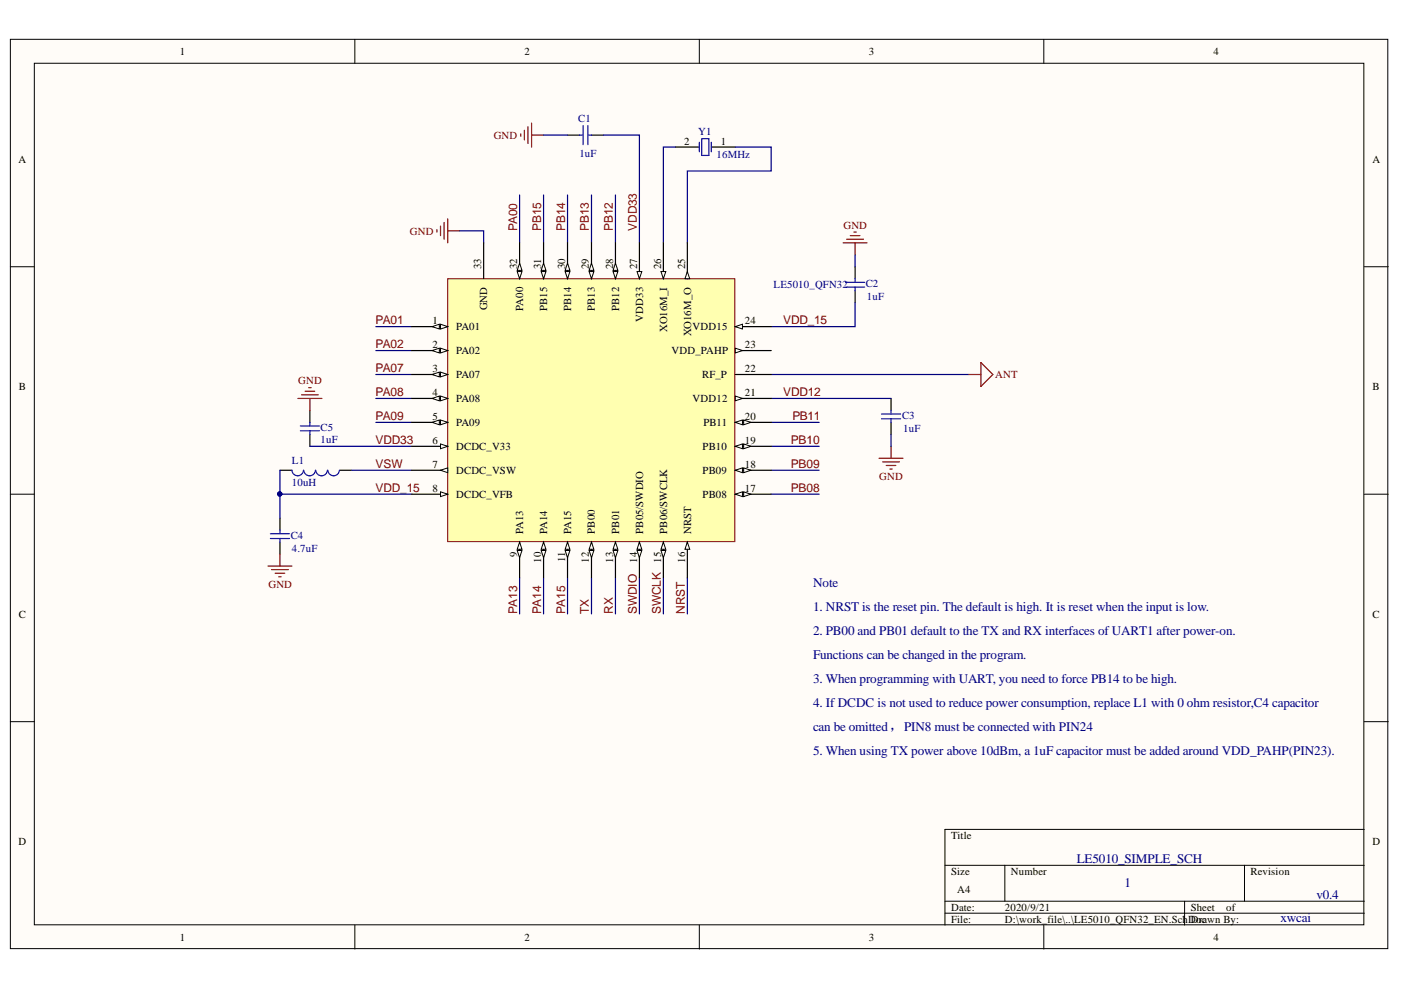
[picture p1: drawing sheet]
<svg xmlns="http://www.w3.org/2000/svg" width="297mm" height="210mm" viewBox="0 0 297 210" stroke-linecap="round" stroke-linejoin="round" font-family="sans-serif">
<g fill="#fffcf8" stroke="#000" stroke-width=".21">
<path d="M2.2 8.3h292v192.8h-292z"/>
<path d="M7.3 13.4h281.9v182.7h-281.9z"/>
</g>
<g fill="none" stroke="#000" stroke-width=".21">
<path d="M75.2 8.3v5.1M148.3 8.3v5.1M221.3 8.3v5.1M2.2 56.6h5.1M289.3 56.6h5M2.2 104.8h5.1M289.3 104.8h5M2.2 153h5.1M289.3 153h5M289.3 175.9h-89v20.3M75.2 196.2v5M148.3 196.2v5"/>
<path d="M200.3 183.5h89M200.3 191.1h89M200.3 193.6h89M213 183.5v7.6M221.3 196.2v5M251.2 191.1v5.1M263.9 183.5v7.6"/>
</g>
<g fill="none" stroke="#800000" stroke-width=".25">
<path d="M110.4 28.4v.5M111.2 27.6v2.1M111.9 26.9v3.5M112.7 26.1v5.1M112.7 28.6h2.5M92.6 48.7v.5M93.4 47.9v2.1M94.2 47.2v3.5M94.9 46.4v5.1M94.9 48.9h2.6M178.8 51.5h5M179.5 50.7h3.6"/>
<path d="M180.3 50h2M181 49.2h.5M181.3 51.5v2.5M63.2 84.5h5M63.9 83.7h3.6M64.7 83h2M65.5 82.2h.5M65.7 84.5v2.5M186.4 97.2h5.1M187.1 97.9h3.6M187.9 98.7h2M188.7 99.5h.5"/>
<path d="M188.9 94.6v2.6M59.4 117.5v2.5M56.8 120h5.1M57.6 120.8h3.5M58.3 121.5h2.1M59.1 122.3h.5"/>
</g>
<g fill="none" stroke="#000" stroke-width=".25">
<path d="M120.3 28.6h2.6M125.4 28.6h2.5M143.2 31.2h5.1M150.8 31.2h5.1M181.3 56.6v2.5M181.3 61.6v2.6M59.4 99.7h2.5M65.7 87v2.6M65.7 92.1v2.5M72.1 99.7h2.5M188.9 84.5v2.5M188.9 89.6v2.5"/>
<path d="M59.4 109.9v2.5M59.4 114.9v2.6"/>
</g>
<g fill="none" stroke="#00f" stroke-width=".25">
<path d="M122.9 28.6h.7M123.6 26.6v4.1M124.6 26.6v4.1M124.6 28.6h.8M148.3 30.2v2M148.8 29.4h1.5v3.6h-1.5zM150.8 30.2v2M179.3 59.9h4M181.3 59.1v.8M179.3 60.9h4M181.3 60.9v.7M63.7 90.3h4"/>
<path d="M63.7 91.3h4M64.3 99.7a1.22 1.22 0 0 1-1.2 1.2 1.22 1.22 0 0 1-1.2-1.2M65.7 89.6v.7M65.7 91.3v.8M66.9 99.7a1.23 1.23 0 0 1-1.3 1.2 1.23 1.23 0 0 1-1.2-1.2M69.4 99.7a1.23 1.23 0 0 1-1.2 1.2 1.23 1.23 0 0 1-1.2-1.2M72 99.7a1.22 1.22 0 0 1-1.3 1.2 1.22 1.22 0 0 1-1.2-1.2M186.9 87.8h4M186.9 88.8h4M188.9 87v.8M188.9 88.8v.8M57.3 113.2h4.1"/>
<path d="M57.3 114.2h4.1M59.4 112.4v.8M59.4 114.2v.7"/>
</g>
<g fill="none" stroke="#000080" stroke-width=".25">
<path d="M115.2 28.6h5.1M127.9 28.6h7.7v22.9M143.2 31.2h-2.6v20.3M155.9 31.2h7.6v5.1h-17.8v15.2M97.5 48.9h5v2.6M110.2 41.3v10.2M115.2 41.3v10.2M120.3 41.3v10.2M125.4 41.3v10.2M130.5 41.3v10.2M181.3 54v2.6M79.7 79.4h7.6"/>
<path d="M79.7 74.3h7.6M79.7 69.3h7.6M163.5 79.4h41.9M181.3 64.2v5.1h-17.8M59.4 99.7v10.2M65.7 94.6h21.6M74.6 99.7h12.7M79.7 89.6h7.6M79.7 84.5h7.6M163.5 89.6h10.2M163.5 84.5h25.4M163.5 99.7h10.2"/>
<path d="M163.5 94.6h10.2M188.9 92.1v2.5M59.4 104.8h27.9M163.5 104.8h10.2M110.2 122.6v7.6M115.2 122.6v7.6M120.3 122.6v7.6M125.4 122.6v7.6M130.5 122.6v7.6M135.6 122.6v7.6M140.6 122.6v7.6M145.7 122.6v7.6"/>
</g>
<circle cx="59.3" cy="104.7" r=".46" fill="#000080" stroke="#000080" stroke-width=".21"/>
<path d="M94.9 59.1h60.9v55.7h-60.9z" fill="#ffffb0" stroke="#800000" stroke-width=".21"/>
<path d="M102.5 51.5v7.6M87.3 69.3h7.6" fill="none" stroke="#000" stroke-width=".25"/>
<path d="M93.4 68.7l1.5 .6-1.5 .5z" fill="#fffcf8"/>
<path d="M93.4 68.7l1.5 .6-1.5 .5z" fill="none" stroke="#000" stroke-width=".21"/>
<path d="M91.6 69.3l1.5-.6v1.1z" fill="#fffcf8"/>
<path d="M91.6 69.3l1.5-.6v1.1z" fill="none" stroke="#000" stroke-width=".21"/>
<path d="M87.3 74.3h7.6" fill="none" stroke="#000" stroke-width=".25"/>
<path d="M93.4 73.8l1.5 .5-1.5 .5z" fill="#fffcf8"/>
<path d="M93.4 73.8l1.5 .5-1.5 .5z" fill="none" stroke="#000" stroke-width=".21"/>
<path d="M91.6 74.3l1.5-.5v1z" fill="#fffcf8"/>
<path d="M91.6 74.3l1.5-.5v1z" fill="none" stroke="#000" stroke-width=".21"/>
<path d="M87.3 79.4h7.6" fill="none" stroke="#000" stroke-width=".25"/>
<path d="M93.4 78.9l1.5 .5-1.5 .5z" fill="#fffcf8"/>
<path d="M93.4 78.9l1.5 .5-1.5 .5z" fill="none" stroke="#000" stroke-width=".21"/>
<path d="M91.6 79.4l1.5-.5v1z" fill="#fffcf8"/>
<path d="M91.6 79.4l1.5-.5v1z" fill="none" stroke="#000" stroke-width=".21"/>
<path d="M87.3 84.5h7.6" fill="none" stroke="#000" stroke-width=".25"/>
<path d="M93.4 84l1.5 .5-1.5 .5z" fill="#fffcf8"/>
<path d="M93.4 84l1.5 .5-1.5 .5z" fill="none" stroke="#000" stroke-width=".21"/>
<path d="M91.6 84.5l1.5-.5v1z" fill="#fffcf8"/>
<path d="M91.6 84.5l1.5-.5v1z" fill="none" stroke="#000" stroke-width=".21"/>
<path d="M87.3 89.6h7.6" fill="none" stroke="#000" stroke-width=".25"/>
<path d="M93.4 89l1.5 .6-1.5 .5z" fill="#fffcf8"/>
<path d="M93.4 89l1.5 .6-1.5 .5z" fill="none" stroke="#000" stroke-width=".21"/>
<path d="M91.6 89.6l1.5-.6v1.1z" fill="#fffcf8"/>
<path d="M91.6 89.6l1.5-.6v1.1z" fill="none" stroke="#000" stroke-width=".21"/>
<path d="M87.3 94.6h7.6" fill="none" stroke="#000" stroke-width=".25"/>
<path d="M93.4 94.1l1.5 .5-1.5 .5z" fill="#fffcf8"/>
<path d="M93.4 94.1l1.5 .5-1.5 .5z" fill="none" stroke="#000" stroke-width=".21"/>
<path d="M87.3 99.7h7.6" fill="none" stroke="#000" stroke-width=".25"/>
<path d="M93.4 99.7l1.5-.5v1z" fill="#fffcf8"/>
<path d="M93.4 99.7l1.5-.5v1z" fill="none" stroke="#000" stroke-width=".21"/>
<path d="M87.3 104.8h7.6" fill="none" stroke="#000" stroke-width=".25"/>
<path d="M93.4 104.3l1.5 .5-1.5 .5z" fill="#fffcf8"/>
<path d="M93.4 104.3l1.5 .5-1.5 .5z" fill="none" stroke="#000" stroke-width=".21"/>
<path d="M145.7 114.9v7.7" fill="none" stroke="#000" stroke-width=".25"/>
<path d="M145.7 114.9l.5 1.6h-1z" fill="#fffcf8"/>
<path d="M145.7 114.9l.5 1.6h-1z" fill="none" stroke="#000" stroke-width=".21"/>
<path d="M155.9 104.8h7.6" fill="none" stroke="#000" stroke-width=".25"/>
<path d="M155.9 104.8l1.5-.5v1z" fill="#fffcf8"/>
<path d="M155.9 104.8l1.5-.5v1z" fill="none" stroke="#000" stroke-width=".21"/>
<path d="M157.7 104.3l1.5 .5-1.5 .5z" fill="#fffcf8"/>
<path d="M157.7 104.3l1.5 .5-1.5 .5z" fill="none" stroke="#000" stroke-width=".21"/>
<path d="M155.9 99.7h7.6" fill="none" stroke="#000" stroke-width=".25"/>
<path d="M155.9 99.7l1.5-.5v1z" fill="#fffcf8"/>
<path d="M155.9 99.7l1.5-.5v1z" fill="none" stroke="#000" stroke-width=".21"/>
<path d="M157.7 99.2l1.5 .5-1.5 .5z" fill="#fffcf8"/>
<path d="M157.7 99.2l1.5 .5-1.5 .5z" fill="none" stroke="#000" stroke-width=".21"/>
<path d="M155.9 94.6h7.6" fill="none" stroke="#000" stroke-width=".25"/>
<path d="M155.9 94.6l1.5-.5v1z" fill="#fffcf8"/>
<path d="M155.9 94.6l1.5-.5v1z" fill="none" stroke="#000" stroke-width=".21"/>
<path d="M157.7 94.1l1.5 .5-1.5 .5z" fill="#fffcf8"/>
<path d="M157.7 94.1l1.5 .5-1.5 .5z" fill="none" stroke="#000" stroke-width=".21"/>
<path d="M155.9 89.6h7.6" fill="none" stroke="#000" stroke-width=".25"/>
<path d="M155.9 89.6l1.5-.6v1.1z" fill="#fffcf8"/>
<path d="M155.9 89.6l1.5-.6v1.1z" fill="none" stroke="#000" stroke-width=".21"/>
<path d="M157.7 89l1.5 .6-1.5 .5z" fill="#fffcf8"/>
<path d="M157.7 89l1.5 .6-1.5 .5z" fill="none" stroke="#000" stroke-width=".21"/>
<path d="M155.9 84.5h7.6" fill="none" stroke="#000" stroke-width=".25"/>
<path d="M155.9 84l1.5 .5-1.5 .5z" fill="#fffcf8"/>
<path d="M155.9 84l1.5 .5-1.5 .5z" fill="none" stroke="#000" stroke-width=".21"/>
<path d="M155.9 79.4h7.6M155.9 74.3h7.6" fill="none" stroke="#000" stroke-width=".25"/>
<path d="M155.9 73.8l1.5 .5-1.5 .5z" fill="#fffcf8"/>
<path d="M155.9 73.8l1.5 .5-1.5 .5z" fill="none" stroke="#000" stroke-width=".21"/>
<path d="M155.9 69.3h7.6" fill="none" stroke="#000" stroke-width=".25"/>
<path d="M155.9 69.3l1.5-.6v1.1z" fill="#fffcf8"/>
<path d="M155.9 69.3l1.5-.6v1.1z" fill="none" stroke="#000" stroke-width=".21"/>
<path d="M145.7 51.5v7.6" fill="none" stroke="#000" stroke-width=".25"/>
<path d="M145.7 57.6l.5 1.5h-1z" fill="#fffcf8"/>
<path d="M145.7 57.6l.5 1.5h-1z" fill="none" stroke="#000" stroke-width=".21"/>
<path d="M140.6 51.5v7.6" fill="none" stroke="#000" stroke-width=".25"/>
<path d="M140.1 57.6h1.1l-.6 1.5z" fill="#fffcf8"/>
<path d="M140.1 57.6h1.1l-.6 1.5z" fill="none" stroke="#000" stroke-width=".21"/>
<path d="M135.6 51.5v7.6" fill="none" stroke="#000" stroke-width=".25"/>
<path d="M135.1 57.6h1l-.5 1.5z" fill="#fffcf8"/>
<path d="M135.1 57.6h1l-.5 1.5z" fill="none" stroke="#000" stroke-width=".21"/>
<path d="M205.4 79.4h2.6M208 76.9l2.5 2.5-2.5 2.5z" fill="none" stroke="#800000" stroke-width=".25"/>
<g font-size="8.8">
<text x="109.4" y="56.9">PI0??032</text>
<text x="114.3" y="56.9">PI0??031</text>
<text x="119.6" y="56.9">PI0??030</text>
<text x="124.5" y="56.9">PI0??029</text>
<text x="129.8" y="56.9">PI0??028</text>
</g>
<g font-size="8.5">
<text x="109.4" y="120.5">PI0??09</text>
<text x="114.3" y="120.5">PI0??010</text>
<text x="119.6" y="120.5">PI0??011</text>
<text x="124.5" y="120.5">PI0??012</text>
<text x="129.8" y="120.5">PI0??013</text>
<text x="134.8" y="120.5">PI0??014</text>
<text x="139.7" y="120.5">PI0??015</text>
</g>
<g font-size="2.8" fill="#000080">
<text x="172.4" y="124.5">Note</text>
<text x="172.4" y="129.6">1. NRST is the reset pin. The default is high. It is reset when the input is low.</text>
<text x="172.4" y="134.7">2. PB00 and PB01 default to the TX and RX interfaces of UART1 after power-on.</text>
<text x="172.4" y="139.7">Functions can be changed in the program.</text>
<text x="172.4" y="144.8">3. When programming with UART, you need to force PB14 to be high.</text>
<text x="172.4" y="149.9">4. If DCDC is not used to reduce power consumption, replace L1 with 0 ohm resistor,C4 capacitor</text>
<text x="172.4" y="154.9">can be omitted，PIN8 must be connected with PIN24</text>
<text x="172.4" y="160">5. When using TX power above 10dBm, a 1uF capacitor must be added around VDD_PAHP(PIN23).</text>
<text x="228.3" y="182.9">LE5010_SIMPLE_SCH</text>
<text x="238.4" y="188">1</text>
<text x="279.1" y="190.5">v0.4</text>
<text x="271.5" y="195.6">xwcai</text>
</g>
<g font-size="2.5" fill="#800000">
<text x="109.7" y="48.9" transform="rotate(-90 109.7 48.9)">PA00</text>
<text x="114.7" y="48.9" transform="rotate(-90 114.7 48.9)">PB15</text>
<text x="119.8" y="48.9" transform="rotate(-90 119.8 48.9)">PB14</text>
<text x="124.9" y="48.9" transform="rotate(-90 124.9 48.9)">PB13</text>
<text x="129.9" y="48.9" transform="rotate(-90 129.9 48.9)">PB12</text>
<text x="135" y="48.9" transform="rotate(-90 135 48.9)">VDD33</text>
<text x="79.6" y="68.8">PA01</text>
<text x="166" y="68.8">VDD_15</text>
<text x="79.6" y="73.8">PA02</text>
<text x="79.6" y="78.9">PA07</text>
<text x="79.6" y="84">PA08</text>
<text x="166" y="84">VDD12</text>
<text x="79.6" y="89">PA09</text>
<text x="168" y="89">PB11</text>
<text x="79.6" y="94.1">VDD33</text>
<text x="167.7" y="94.1">PB10</text>
<text x="79.6" y="99.2">VSW</text>
<text x="167.7" y="99.2">PB09</text>
<text x="79.6" y="104.2">VDD_15</text>
<text x="167.7" y="104.2">PB08</text>
<text x="109.7" y="130.2" transform="rotate(-90 109.7 130.2)">PA13</text>
<text x="114.7" y="130.2" transform="rotate(-90 114.7 130.2)">PA14</text>
<text x="119.8" y="130.2" transform="rotate(-90 119.8 130.2)">PA15</text>
<text x="124.9" y="130.2" transform="rotate(-90 124.9 130.2)">TX</text>
<text x="129.9" y="130.2" transform="rotate(-90 129.9 130.2)">RX</text>
<text x="135" y="130.2" transform="rotate(-90 135 130.2)">SWDIO</text>
<text x="140.1" y="130.2" transform="rotate(-90 140.1 130.2)">SWCLK</text>
<text x="145.2" y="130.2" transform="rotate(-90 145.2 130.2)">NRST</text>
</g>
<g font-size="2.3">
<text x="38.1" y="11.6">1</text>
<text x="111.2" y="11.6">2</text>
<text x="184.2" y="11.6">3</text>
<text x="257.3" y="11.6">4</text>
<text x="3.9" y="34.5">A</text>
<text x="145.1" y="30.7">2</text>
<text x="152.9" y="30.7">1</text>
<text x="291" y="34.5">A</text>
<text x="102" y="57.1" transform="rotate(-90 102 57.1)">33</text>
<text x="109.7" y="57.1" transform="rotate(-90 109.7 57.1)">32</text>
<text x="114.7" y="57.1" transform="rotate(-90 114.7 57.1)">31</text>
<text x="119.8" y="57.1" transform="rotate(-90 119.8 57.1)">30</text>
<text x="124.9" y="57.1" transform="rotate(-90 124.9 57.1)">29</text>
<text x="130" y="57.1" transform="rotate(-90 130 57.1)">28</text>
<text x="135.1" y="57.1" transform="rotate(-90 135.1 57.1)">27</text>
<text x="140.2" y="57.1" transform="rotate(-90 140.2 57.1)">26</text>
<text x="145.3" y="57.1" transform="rotate(-90 145.3 57.1)">25</text>
<text x="103.3" y="65.8" transform="rotate(-90 103.3 65.8)">GND</text>
<text x="110.9" y="65.9" transform="rotate(-90 110.9 65.9)">PA00</text>
<text x="116" y="66" transform="rotate(-90 116 66)">PB15</text>
<text x="121.1" y="66" transform="rotate(-90 121.1 66)">PB14</text>
<text x="126.1" y="66" transform="rotate(-90 126.1 66)">PB13</text>
<text x="131.3" y="66" transform="rotate(-90 131.3 66)">PB12</text>
<text x="91.7" y="68.8">1</text>
<text x="96.7" y="70">PA01</text>
<text x="136.4" y="68.2" transform="rotate(-90 136.4 68.2)">VDD33</text>
<text x="141.4" y="70.5" transform="rotate(-90 141.4 70.5)">XO16M_I</text>
<text x="146.5" y="71.3" transform="rotate(-90 146.5 71.3)">XO16M_O</text>
<text x="146.9" y="70">VDD15</text>
<text x="157.9" y="68.8">24</text>
<text x="91.7" y="73.8">2</text>
<text x="96.7" y="75.1">PA02</text>
<text x="142.4" y="75.1">VDD_PAHP</text>
<text x="157.9" y="73.8">23</text>
<text x="4" y="82.7">B</text>
<text x="91.7" y="78.9">3</text>
<text x="91.7" y="84">4</text>
<text x="96.7" y="80.2">PA07</text>
<text x="148.9" y="80.2">RF_P</text>
<text x="157.9" y="84">21</text>
<text x="157.9" y="78.9">22</text>
<text x="291" y="82.7">B</text>
<text x="91.7" y="89">5</text>
<text x="96.7" y="85.2">PA08</text>
<text x="146.9" y="85.2">VDD12</text>
<text x="157.9" y="89">20</text>
<text x="91.7" y="94.1">6</text>
<text x="96.7" y="90.3">PA09</text>
<text x="96.7" y="95.4">DCDC_V33</text>
<text x="149" y="95.4">PB10</text>
<text x="149.1" y="90.3">PB11</text>
<text x="157.9" y="94.1">19</text>
<text x="91.7" y="99.2">7</text>
<text x="96.7" y="100.4">DCDC_VSW</text>
<text x="149" y="100.4">PB09</text>
<text x="157.9" y="99.2">18</text>
<text x="91.7" y="104.3">8</text>
<text x="96.7" y="105.6">DCDC_VFB</text>
<text x="149" y="105.6">PB08</text>
<text x="157.9" y="104.3">17</text>
<text x="110.9" y="113.2" transform="rotate(-90 110.9 113.2)">PA13</text>
<text x="116" y="113.2" transform="rotate(-90 116 113.2)">PA14</text>
<text x="121.1" y="113.2" transform="rotate(-90 121.1 113.2)">PA15</text>
<text x="126.1" y="113.2" transform="rotate(-90 126.1 113.2)">PB00</text>
<text x="131.3" y="113.2" transform="rotate(-90 131.3 113.2)">PB01</text>
<text x="136.4" y="113.2" transform="rotate(-90 136.4 113.2)">PB05/SWDIO</text>
<text x="141.4" y="113.2" transform="rotate(-90 141.4 113.2)">PB06/SWCLK</text>
<text x="146.5" y="113.2" transform="rotate(-90 146.5 113.2)">NRST</text>
<text x="109.7" y="118.1" transform="rotate(-90 109.7 118.1)">9</text>
<text x="114.7" y="119.3" transform="rotate(-90 114.7 119.3)">10</text>
<text x="119.8" y="119.2" transform="rotate(-90 119.8 119.2)">11</text>
<text x="124.9" y="119.3" transform="rotate(-90 124.9 119.3)">12</text>
<text x="130" y="119.3" transform="rotate(-90 130 119.3)">13</text>
<text x="135.1" y="119.3" transform="rotate(-90 135.1 119.3)">14</text>
<text x="140.2" y="119.3" transform="rotate(-90 140.2 119.3)">15</text>
<text x="145.3" y="119.3" transform="rotate(-90 145.3 119.3)">16</text>
<text x="4" y="130.9">C</text>
<text x="291" y="130.9">C</text>
<text x="3.9" y="179.2">D</text>
<text x="201.6" y="177.9">Title</text>
<text x="291" y="179.2">D</text>
<text x="201.6" y="185.5">Size</text>
<text x="214.3" y="185.5">Number</text>
<text x="265.1" y="185.5">Revision</text>
<text x="202.9" y="189.3">A4</text>
<text x="201.6" y="193.1">Date:</text>
<text x="201.6" y="195.7">File:</text>
<text x="213.1" y="193.1">2020/9/21</text>
<text x="213.1" y="195.7">D:\work_file\..\LE5010_QFN32_EN.SchDoc</text>
<text x="252.5" y="193.1">Sheet</text>
<text x="252.5" y="195.7">Drawn By:</text>
<text x="260" y="193.1">of</text>
<text x="38.1" y="199.5">1</text>
<text x="111.2" y="199.5">2</text>
<text x="184.2" y="199.5">3</text>
<text x="257.3" y="199.5">4</text>
</g>
<g font-size="2.3" fill="#800000">
<text x="104.7" y="29.4">GND</text>
<text x="86.9" y="49.8">GND</text>
<text x="178.8" y="48.5">GND</text>
<text x="63.2" y="81.4">GND</text>
<text x="211" y="80.2">ANT</text>
<text x="186.4" y="101.7">GND</text>
<text x="56.9" y="124.6">GND</text>
</g>
<g font-size="2.3" fill="#000080">
<text x="122.6" y="25.8">C1</text>
<text x="148" y="28.6">Y1</text>
<text x="122.8" y="33.2">1uF</text>
<text x="151.9" y="33.5">16MHz</text>
<text x="164" y="61.2">LE5010_QFN32</text>
<text x="183.6" y="60.9">C2</text>
<text x="183.8" y="63.7">1uF</text>
<text x="191.2" y="88.8">C3</text>
<text x="68" y="93.9">1uF</text>
<text x="68" y="91.3">C5</text>
<text x="191.5" y="91.6">1uF</text>
<text x="61.9" y="98.4">L1</text>
<text x="61.9" y="103">10uH</text>
<text x="61.6" y="114.2">C4</text>
<text x="61.9" y="117">4.7uF</text>
</g>
</svg>
